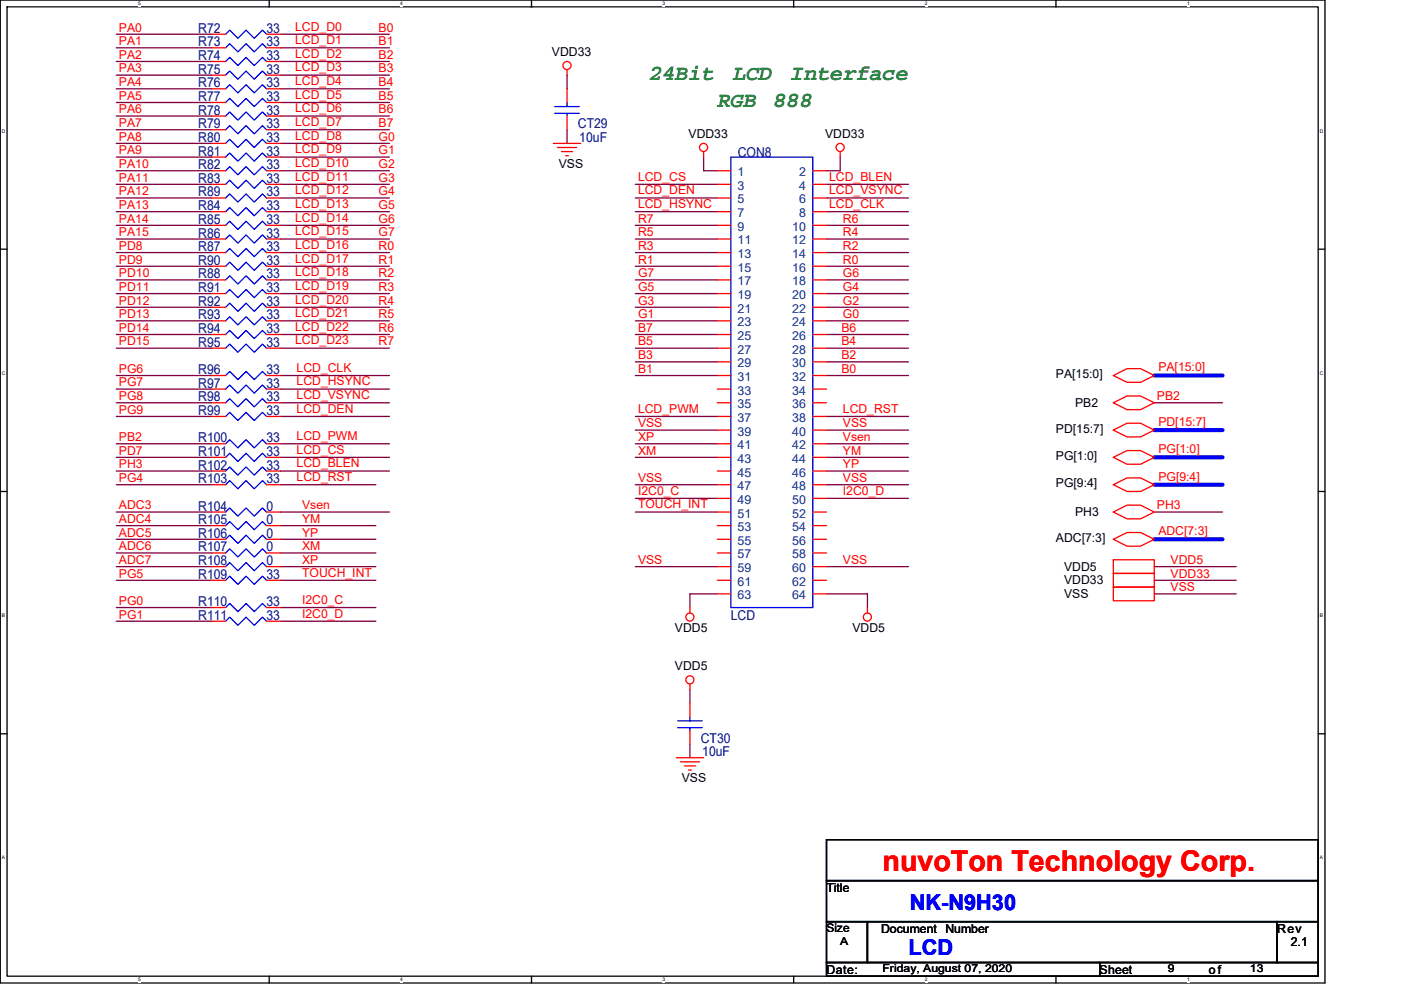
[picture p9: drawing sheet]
<svg xmlns="http://www.w3.org/2000/svg" width="297mm" height="210mm" viewBox="0 0 297 210" stroke-linecap="round" stroke-linejoin="round" font-family="sans-serif">
<path d="M.1 0h280.8v208.5h-280.8zM1.5 1.5h278v205.6h-278z" fill="none" stroke="#000" stroke-width=".28"/>
<g fill="#fff">
<path d="M29.3 .2h.6v1.1h-.6z"/>
<path d="M29.3 207.2h.6v1.2h-.6z"/>
</g>
<path d="M57.1 0v1.5M57.1 207.1v1.4" fill="none" stroke="#000" stroke-width=".28"/>
<g fill="#fff">
<path d="M84.9 .2h.5v1.1h-.5z"/>
<path d="M84.9 207.2h.5v1.2h-.5z"/>
</g>
<path d="M112.7 0v1.5M112.7 207.1v1.4" fill="none" stroke="#000" stroke-width=".28"/>
<g fill="#fff">
<path d="M140.5 .2h.6v1.1h-.6z"/>
<path d="M140.5 207.2h.6v1.2h-.6z"/>
</g>
<path d="M168.3 0v1.5M168.3 207.1v1.4" fill="none" stroke="#000" stroke-width=".28"/>
<g fill="#fff">
<path d="M196.1 .2h.5v1.1h-.5z"/>
<path d="M196.1 207.2h.5v1.2h-.5z"/>
</g>
<path d="M223.9 0v1.5M223.9 207.1v1.4" fill="none" stroke="#000" stroke-width=".28"/>
<g fill="#fff">
<path d="M251.7 .2h.5v1.1h-.5z"/>
<path d="M251.7 207.2h.5v1.2h-.5z"/>
<path d="M.4 27.2h.8v1.1h-.8z"/>
<path d="M279.8 27.2h.8v1.1h-.8z"/>
<path d="M.4 78.5h.8v1.2h-.8z"/>
<path d="M279.8 78.5h.8v1.2h-.8z"/>
</g>
<path d="M.1 52.9h1.4M279.5 52.9h1.4" fill="none" stroke="#000" stroke-width=".28"/>
<g fill="#fff">
<path d="M.4 129.9h.7v1.2h-.7z"/>
<path d="M279.8 129.9h.7v1.2h-.7z"/>
</g>
<path d="M.1 104.2h1.4M279.5 104.2h1.4" fill="none" stroke="#000" stroke-width=".28"/>
<g fill="#fff">
<path d="M.4 181.3h.7v1.2h-.7z"/>
<path d="M279.8 181.3h.7v1.2h-.7z"/>
</g>
<path d="M.1 155.6h1.4M279.5 155.6h1.4M175.2 178.1h104.3v8.7h-104.3zM175.2 186.8h104.3v8.7h-104.3zM175.2 195.5h8.7v8.7h-8.7zM183.9 195.5h86.9v8.7h-86.9zM270.8 195.5h8.7v8.7h-8.7zM175.2 204.2h57.9v2.9h-57.9zM233.1 204.2h46.4v2.9h-46.4z" fill="none" stroke="#000" stroke-width=".28"/>
<path d="M244.7 79.7h14.5M244.7 91.2h14.5M244.7 97h14.5M244.7 102.8h14.5M244.7 114.4h14.5" fill="none" stroke="#00f" stroke-width=".87"/>
<g fill="none" stroke="#800040" stroke-width=".28">
<path d="M24.7 7.3h20.2M24.7 10.1h20.2M24.7 13h20.2M24.7 15.9h20.2M24.7 18.8h20.2M59.4 7.3h23.2M59.4 10.1h23.2M59.4 13h23.2M59.4 15.9h23.2M59.4 18.8h23.2M120.2 15.9v2.9M24.7 21.7h20.2"/>
<path d="M24.7 24.6h20.2M24.7 27.5h20.2M24.7 30.4h20.2M24.7 33.3h20.2M24.7 36.2h20.2M24.7 39.1h20.2M59.4 21.7h23.2M59.4 24.6h23.2M59.4 27.5h23.2M59.4 30.4h23.2M59.4 33.3h23.2M59.4 36.2h23.2"/>
<path d="M59.4 39.1h23.2M120.2 27.5v2.9M134.7 39.1h17.4M149.2 33.3v2.9h2.9M175.2 39.1h17.4M178.1 33.3v2.9h-2.9M24.7 42h20.2M24.7 44.9h20.2M24.7 47.8h20.2M24.7 50.7h20.2M24.7 53.6h20.2M24.7 56.5h20.2"/>
<path d="M24.7 59.4h20.2M59.4 42h23.2M59.4 44.9h23.2M59.4 47.8h23.2M59.4 50.7h23.2M59.4 53.6h23.2M59.4 56.5h23.2M59.4 59.4h23.2M134.7 59.4h17.4M134.7 44.9h17.4M134.7 42h17.4M134.7 47.8h17.4"/>
<path d="M134.7 50.7h17.4M134.7 53.6h17.4M134.7 56.5h17.4M175.2 59.4h17.4M175.2 42h17.4M175.2 44.9h17.4M175.2 47.8h17.4M175.2 50.7h17.4M175.2 53.6h17.4M175.2 56.5h17.4M24.7 79.7h20.2M24.7 62.3h20.2"/>
<path d="M24.7 65.2h20.2M24.7 68.1h20.2M24.7 71h20.2M24.7 73.9h20.2M59.4 79.7h23.2M59.4 62.3h23.2M59.4 65.2h23.2M59.4 68.1h23.2M59.4 71h23.2M59.4 73.9h23.2M134.7 65.2h17.4M134.7 62.3h17.4"/>
<path d="M134.7 68.1h17.4M134.7 71h17.4M134.7 79.7h17.4M134.7 76.8h17.4M134.7 73.9h17.4M175.2 62.3h17.4M175.2 65.2h17.4M175.2 68.1h17.4M175.2 73.9h17.4M175.2 71h17.4M175.2 76.8h17.4M175.2 79.7h17.4"/>
<path d="M24.7 94.1h20.2M24.7 97h20.2M24.7 99.9h20.2M24.7 82.5h20.2M24.7 85.4h20.2M24.7 88.3h20.2M59.4 97h23.2M59.4 82.5h23.2M59.4 85.4h23.2M59.4 99.9h23.2M59.4 94.1h23.2M59.4 88.3h23.2"/>
<path d="M134.7 88.3h17.4M134.7 91.2h17.4M134.7 97h17.4M134.7 94.1h17.4M175.2 91.2h17.4M175.2 97h17.4M175.2 94.1h17.4M175.2 99.9h17.4M175.2 88.3h17.4M244.7 85.4h14.5M24.7 111.5h20.2M24.7 114.4h20.2"/>
<path d="M24.7 117.3h20.2M24.7 108.6h20.2M24.7 102.8h20.2M59.4 108.6h23.2M59.4 111.5h20.3M59.4 114.4h20.3M59.4 117.3h20.3M59.4 102.8h20.3M134.7 102.8h17.4M134.7 105.7h17.4M134.7 108.6h17.4M175.2 102.8h17.4"/>
<path d="M175.2 105.7h17.4M244.7 108.6h14.5M24.7 120.2h20.2M24.7 123.1h20.2M24.7 128.9h20.2M24.7 131.8h20.2M59.4 120.2h20.3M59.4 123.1h20.3M59.4 128.9h20.3M59.4 131.8h20.3M134.7 120.2h17.4M152.1 126h-5.8v2.9"/>
<path d="M175.2 120.2h17.4M175.2 126h8.7v2.9M244.7 123.1h17.4M244.7 126h17.4M244.7 120.2h17.4M146.3 146.2v2.9M146.3 157.8v2.9"/>
</g>
<g fill="none" stroke="#f00" stroke-width=".28">
<path d="M44.9 18.8h2.9M44.9 13h2.9M44.9 10.1h2.9M44.9 15.9h2.9M44.9 7.3h2.9M56.5 18.8h2.9M56.5 13h2.9M56.5 10.1h2.9M56.5 15.9h2.9M56.5 7.3h2.9M120.2 14.8v1.1M120.2 18.8v2.9"/>
<path d="M44.9 27.5h2.9M44.9 36.2h2.9M44.9 21.7h2.9M44.9 30.4h2.9M44.9 39.1h2.9M44.9 24.6h2.9M44.9 33.3h2.9M56.5 27.5h2.9M56.5 36.2h2.9M56.5 21.7h2.9M56.5 30.4h2.9M56.5 39.1h2.9"/>
<path d="M56.5 24.6h2.9M56.5 33.3h2.9M117.3 30.4h5.8M118.2 31.3h4.1M119.1 32.2h2.3M119.9 33h.6M120.2 24.6v2.9M149.2 32.2v1.1M152.1 36.2h2.9M152.1 39.1h2.9M172.3 36.2h2.9M172.3 39.1h2.9"/>
<path d="M178.1 32.2v1.1M44.9 42h2.9M44.9 56.5h2.9M44.9 50.7h2.9M44.9 44.9h2.9M44.9 59.4h2.9M44.9 53.6h2.9M44.9 47.8h2.9M56.5 42h2.9M56.5 56.5h2.9M56.5 50.7h2.9M56.5 44.9h2.9"/>
<path d="M56.5 59.4h2.9M56.5 53.6h2.9M56.5 47.8h2.9M152.1 42h2.9M152.1 44.9h2.9M152.1 47.8h2.9M152.1 50.7h2.9M152.1 53.6h2.9M152.1 56.5h2.9M152.1 59.4h2.9M172.3 42h2.9M172.3 44.9h2.9"/>
<path d="M172.3 47.8h2.9M172.3 50.7h2.9M172.3 53.6h2.9M172.3 56.5h2.9M172.3 59.4h2.9M44.9 71h2.9M44.9 65.2h2.9M44.9 73.9h2.9M44.9 68.1h2.9M44.9 79.7h2.9M44.9 62.3h2.9M56.5 71h2.9"/>
<path d="M56.5 65.2h2.9M56.5 73.9h2.9M56.5 68.1h2.9M56.5 79.7h2.9M56.5 62.3h2.9M152.1 62.3h2.9M152.1 65.2h2.9M152.1 68.1h2.9M152.1 71h2.9M152.1 73.9h2.9M152.1 76.8h2.9M152.1 79.7h2.9"/>
<path d="M172.3 62.3h2.9M172.3 65.2h2.9M172.3 68.1h2.9M172.3 71h2.9M172.3 73.9h2.9M172.3 76.8h2.9M172.3 79.7h2.9M236 79.7l2.9-1.5h2.9l2.9 1.5-2.9 1.4h-2.9zM44.9 82.5h2.9M44.9 99.9h2.9M44.9 85.4h2.9M44.9 94.1h2.9"/>
<path d="M44.9 88.3h2.9M44.9 97h2.9M56.5 82.5h2.9M56.5 99.9h2.9M56.5 85.4h2.9M56.5 94.1h2.9M56.5 88.3h2.9M56.5 97h2.9M152.1 82.5h2.9M152.1 85.4h2.9M152.1 88.3h2.9M152.1 91.2h2.9"/>
<path d="M152.1 94.1h2.9M152.1 97h2.9M152.1 99.9h2.9M172.3 82.5h2.9M172.3 85.4h2.9M172.3 88.3h2.9M172.3 91.2h2.9M172.3 94.1h2.9M172.3 97h2.9M172.3 99.9h2.9M236 91.2l2.9-1.4h2.9l2.9 1.4-2.9 1.5h-2.9zM236 85.4l2.9-1.4h2.9l2.9 1.4-2.9 1.5h-2.9z"/>
<path d="M236 97l2.9-1.4h2.9l2.9 1.4-2.9 1.5h-2.9zM44.9 111.5h2.9M44.9 114.4h2.9M44.9 108.6h2.9M44.9 117.3h2.9M44.9 102.8h2.9M56.5 111.5h2.9M56.5 114.4h2.9M56.5 108.6h2.9M56.5 117.3h2.9M56.5 102.8h2.9M152.1 102.8h2.9"/>
<path d="M152.1 105.7h2.9M152.1 108.6h2.9M152.1 111.5h2.9M152.1 114.4h2.9M152.1 117.3h2.9M172.3 102.8h2.9M172.3 105.7h2.9M172.3 108.6h2.9M172.3 111.5h2.9M172.3 114.4h2.9M172.3 117.3h2.9M236 102.8l2.9-1.4h2.9l2.9 1.4-2.9 1.4h-2.9z"/>
<path d="M236 114.4l2.9-1.5h2.9l2.9 1.5-2.9 1.4h-2.9zM236 118.7h8.7v2.9h-8.7zM236 108.6l2.9-1.5h2.9l2.9 1.5-2.9 1.4h-2.9zM44.9 120.2h2.9M44.9 128.9h2.9M44.9 131.8h2.9M44.9 123.1h2.9M56.5 120.2h2.9M56.5 128.9h2.9M56.5 131.8h2.9M56.5 123.1h2.9M146.3 128.9v1.1"/>
<path d="M152.1 120.2h2.9M152.1 123.1h2.9M152.1 126h2.9M172.3 120.2h2.9M172.3 123.1h2.9M172.3 126h2.9M183.9 128.9v1.1M236 121.6h8.7v2.9h-8.7zM236 124.5h8.7v2.9h-8.7zM146.3 145.1v1.1M146.3 154.9v2.9M146.3 149.1v2.9"/>
<path d="M143.4 160.7h5.8M144.2 161.6h4.1M145.1 162.5h2.3M146 163.3h.6"/>
<circle cx="120.2" cy="13.9" r=".86"/>
<circle cx="149.2" cy="31.3" r=".86"/>
<circle cx="178.1" cy="31.3" r=".86"/>
<circle cx="146.3" cy="130.9" r=".86"/>
<circle cx="183.9" cy="130.9" r=".86"/>
<circle cx="146.3" cy="144.2" r=".86"/>
</g>
<g fill="none" stroke="#00f" stroke-width=".28">
<path d="M47.8 18.8l.9-.8 1.7 1.7 1.8-1.7 1.7 1.7 1.7-1.7 .9 .8M47.8 13l.9-.8 1.7 1.7 1.8-1.7 1.7 1.7 1.7-1.7 .9 .8M47.8 10.1l.9-.8 1.7 1.7 1.8-1.7 1.7 1.7 1.7-1.7 .9 .8M47.8 15.9l.9-.8 1.7 1.7 1.8-1.7 1.7 1.7 1.7-1.7 .9 .8M47.8 7.3l.9-.9 1.7 1.7 1.8-1.7 1.7 1.7 1.7-1.7 .9 .9M47.8 27.5l.9-.9 1.7 1.8 1.8-1.8 1.7 1.8 1.7-1.8 .9 .9M47.8 36.2l.9-.9 1.7 1.8 1.8-1.8 1.7 1.8 1.7-1.8 .9 .9M47.8 21.7l.9-.8 1.7 1.7 1.8-1.7 1.7 1.7 1.7-1.7 .9 .8M47.8 30.4l.9-.9 1.7 1.8 1.8-1.8 1.7 1.8 1.7-1.8 .9 .9M47.8 39.1l.9-.9 1.7 1.8 1.8-1.8 1.7 1.8 1.7-1.8 .9 .9M47.8 24.6l.9-.9 1.7 1.8 1.8-1.8 1.7 1.8 1.7-1.8 .9 .9M47.8 33.3l.9-.9 1.7 1.8 1.8-1.8 1.7 1.8 1.7-1.8 .9 .9"/>
<path d="M117.6 22.6h5.2M117.6 24h5.2M120.2 24v.6M120.2 21.7v.9M155 33.3h17.3v95.6h-17.3zM47.8 42l.9-.9 1.7 1.8 1.8-1.8 1.7 1.8 1.7-1.8 .9 .9M47.8 56.5l.9-.9 1.7 1.7 1.8-1.7 1.7 1.7 1.7-1.7 .9 .9M47.8 50.7l.9-.9 1.7 1.8 1.8-1.8 1.7 1.8 1.7-1.8 .9 .9M47.8 44.9l.9-.9 1.7 1.8 1.8-1.8 1.7 1.8 1.7-1.8 .9 .9M47.8 59.4l.9-.9 1.7 1.7 1.8-1.7 1.7 1.7 1.7-1.7 .9 .9M47.8 53.6l.9-.9 1.7 1.7 1.8-1.7 1.7 1.7 1.7-1.7 .9 .9M47.8 47.8l.9-.9 1.7 1.8 1.8-1.8 1.7 1.8 1.7-1.8 .9 .9"/>
<path d="M47.8 71l.9-.9 1.7 1.7 1.8-1.7 1.7 1.7 1.7-1.7 .9 .9M47.8 65.2l.9-.9 1.7 1.7 1.8-1.7 1.7 1.7 1.7-1.7 .9 .9M47.8 73.9l.9-.9 1.7 1.7 1.8-1.7 1.7 1.7 1.7-1.7 .9 .9M47.8 68.1l.9-.9 1.7 1.7 1.8-1.7 1.7 1.7 1.7-1.7 .9 .9M47.8 79.7l.9-.9 1.7 1.7 1.8-1.7 1.7 1.7 1.7-1.7 .9 .9M47.8 62.3l.9-.9 1.7 1.7 1.8-1.7 1.7 1.7 1.7-1.7 .9 .9M47.8 82.5l.9-.8 1.7 1.7 1.8-1.7 1.7 1.7 1.7-1.7 .9 .8M47.8 99.9l.9-.9 1.7 1.8 1.8-1.8 1.7 1.8 1.7-1.8 .9 .9M47.8 85.4l.9-.8 1.7 1.7 1.8-1.7 1.7 1.7 1.7-1.7 .9 .8M47.8 94.1l.9-.8 1.7 1.7 1.8-1.7 1.7 1.7 1.7-1.7 .9 .8M47.8 88.3l.9-.8 1.7 1.7 1.8-1.7 1.7 1.7 1.7-1.7 .9 .8M47.8 97l.9-.9 1.7 1.8 1.8-1.8 1.7 1.8 1.7-1.8 .9 .9"/>
<path d="M47.8 111.5l.9-.9 1.7 1.8 1.8-1.8 1.7 1.8 1.7-1.8 .9 .9M47.8 114.4l.9-.9 1.7 1.8 1.8-1.8 1.7 1.8 1.7-1.8 .9 .9M47.8 108.6l.9-.9 1.7 1.8 1.8-1.8 1.7 1.8 1.7-1.8 .9 .9M47.8 117.3l.9-.9 1.7 1.8 1.8-1.8 1.7 1.8 1.7-1.8 .9 .9M47.8 102.8l.9-.9 1.7 1.8 1.8-1.8 1.7 1.8 1.7-1.8 .9 .9M47.8 120.2l.9-.9 1.7 1.8 1.8-1.8 1.7 1.8 1.7-1.8 .9 .9M47.8 128.9l.9-.9 1.7 1.7 1.8-1.7 1.7 1.7 1.7-1.7 .9 .9M47.8 131.8l.9-.9 1.7 1.7 1.8-1.7 1.7 1.7 1.7-1.7 .9 .9M47.8 123.1l.9-.9 1.7 1.8 1.8-1.8 1.7 1.8 1.7-1.8 .9 .9M143.7 152.9h5.2M143.7 154.3h5.2M146.3 154.3v.6"/>
<path d="M146.3 152v.9"/>
</g>
<text font-size="6.1" fill="#f00" x="187.1" y="184.8">nuvoTon Technology Corp.</text>
<g font-size="4.6" fill="#008000">
<text x="137.6" y="17">24Bit</text>
<text x="155.4" y="17">LCD</text>
<text x="167.7" y="17">Interface</text>
<text x="152.1" y="22.8">RGB</text>
<text x="164" y="22.8">888</text>
</g>
<g font-size="4.6" fill="#00f">
<text x="192.9" y="193.1">NK-N9H30</text>
<text x="192.6" y="202.6">LCD</text>
</g>
<g font-size="2.9" fill="#000080">
<text x="42" y="9.8">R73</text>
<text x="42" y="6.9">R72</text>
<text x="56.5" y="9.8">33</text>
<text x="56.5" y="6.9">33</text>
<text x="42" y="12.7">R74</text>
<text x="42" y="15.6">R75</text>
<text x="56.5" y="12.7">33</text>
<text x="56.5" y="15.6">33</text>
<text x="42" y="18.5">R76</text>
<text x="42" y="21.4">R77</text>
<text x="56.5" y="18.5">33</text>
<text x="56.5" y="21.4">33</text>
<text x="42" y="27.2">R79</text>
<text x="42" y="24.3">R78</text>
<text x="56.5" y="27.2">33</text>
<text x="56.5" y="24.3">33</text>
<text x="122.5" y="27.2">CT29</text>
<text x="42" y="35.9">R82</text>
<text x="42" y="30.1">R80</text>
<text x="42" y="33">R81</text>
<text x="56.5" y="35.9">33</text>
<text x="56.5" y="30.1">33</text>
<text x="56.5" y="33">33</text>
<text x="122.8" y="30.1">10uF</text>
<text x="156.4" y="33.3">CON8</text>
<text x="42" y="41.7">R89</text>
<text x="42" y="38.8">R83</text>
<text x="56.5" y="41.7">33</text>
<text x="56.5" y="38.8">33</text>
<text x="42" y="44.6">R84</text>
<text x="42" y="47.5">R85</text>
<text x="56.5" y="44.6">33</text>
<text x="56.5" y="47.5">33</text>
<text x="42" y="50.4">R86</text>
<text x="42" y="53.3">R87</text>
<text x="56.5" y="50.4">33</text>
<text x="56.5" y="53.3">33</text>
<text x="42" y="56.2">R90</text>
<text x="42" y="59.1">R88</text>
<text x="56.5" y="56.2">33</text>
<text x="56.5" y="59.1">33</text>
<text x="42" y="64.9">R92</text>
<text x="42" y="62">R91</text>
<text x="56.5" y="64.9">33</text>
<text x="56.5" y="62">33</text>
<text x="42" y="70.6">R94</text>
<text x="42" y="67.8">R93</text>
<text x="56.5" y="70.6">33</text>
<text x="56.5" y="67.8">33</text>
<text x="42" y="73.5">R95</text>
<text x="56.5" y="73.5">33</text>
<text x="42" y="82.2">R97</text>
<text x="42" y="79.3">R96</text>
<text x="56.5" y="82.2">33</text>
<text x="56.5" y="79.3">33</text>
<text x="42" y="85.1">R98</text>
<text x="42" y="88">R99</text>
<text x="56.5" y="85.1">33</text>
<text x="56.5" y="88">33</text>
<text x="42" y="93.8">R100</text>
<text x="56.5" y="93.8">33</text>
<text x="42" y="99.6">R102</text>
<text x="42" y="96.7">R101</text>
<text x="56.5" y="99.6">33</text>
<text x="56.5" y="96.7">33</text>
<text x="42" y="102.5">R103</text>
<text x="56.5" y="102.5">33</text>
<text x="42" y="111.2">R105</text>
<text x="42" y="108.3">R104</text>
<text x="56.5" y="111.2">0</text>
<text x="56.5" y="108.3">0</text>
<text x="42" y="119.9">R108</text>
<text x="42" y="114.1">R106</text>
<text x="42" y="117">R107</text>
<text x="56.5" y="119.9">0</text>
<text x="56.5" y="114.1">0</text>
<text x="56.5" y="117">0</text>
<text x="42" y="122.8">R109</text>
<text x="56.5" y="122.8">33</text>
<text x="42" y="128.5">R110</text>
<text x="42" y="131.4">R111</text>
<text x="56.5" y="128.5">33</text>
<text x="56.5" y="131.4">33</text>
<text x="155" y="131.4">LCD</text>
<text x="148.6" y="157.5">CT30</text>
<text x="148.9" y="160.4">10uF</text>
</g>
<g font-size="2.6" fill="#f00">
<text x="25.2" y="6.7">PA0</text>
<text x="25.2" y="9.6">PA1</text>
<text x="62.6" y="6.5">LCD_D0</text>
<text x="62.6" y="9.4">LCD_D1</text>
<text x="80.3" y="6.7">B0</text>
<text x="80.3" y="9.6">B1</text>
<text x="25.2" y="12.5">PA2</text>
<text x="25.2" y="15.4">PA3</text>
<text x="62.6" y="12.3">LCD_D2</text>
<text x="62.6" y="15.2">LCD_D3</text>
<text x="80.3" y="12.5">B2</text>
<text x="80.3" y="15.4">B3</text>
<text x="25.2" y="18.3">PA4</text>
<text x="25.2" y="21.2">PA5</text>
<text x="62.6" y="18.1">LCD_D4</text>
<text x="62.6" y="21">LCD_D5</text>
<text x="62.6" y="23.8">LCD_D6</text>
<text x="80.3" y="18.3">B4</text>
<text x="80.3" y="21.2">B5</text>
<text x="25.2" y="24">PA6</text>
<text x="25.2" y="26.9">PA7</text>
<text x="25.2" y="29.8">PA8</text>
<text x="62.6" y="26.7">LCD_D7</text>
<text x="62.6" y="29.6">LCD_D8</text>
<text x="80.3" y="24">B6</text>
<text x="80.3" y="26.9">B7</text>
<text x="80.3" y="29.8">G0</text>
<text x="25.2" y="32.7">PA9</text>
<text x="25.2" y="35.6">PA10</text>
<text x="62.6" y="32.5">LCD_D9</text>
<text x="62.6" y="35.4">LCD_D10</text>
<text x="80.3" y="32.7">G1</text>
<text x="80.3" y="35.6">G2</text>
<text x="25.2" y="38.5">PA11</text>
<text x="25.2" y="41.4">PA12</text>
<text x="62.6" y="38.3">LCD_D11</text>
<text x="62.6" y="41.2">LCD_D12</text>
<text x="80.3" y="38.5">G3</text>
<text x="80.3" y="41.4">G4</text>
<text x="135.3" y="38.3">LCD_CS</text>
<text x="135.3" y="41.2">LCD_DEN</text>
<text x="175.8" y="38.3">LCD_BLEN</text>
<text x="175.8" y="41.2">LCD_VSYNC</text>
<text x="25.2" y="44.3">PA13</text>
<text x="25.2" y="47.2">PA14</text>
<text x="62.6" y="44.1">LCD_D13</text>
<text x="62.6" y="47">LCD_D14</text>
<text x="80.3" y="44.3">G5</text>
<text x="80.3" y="47.2">G6</text>
<text x="135.3" y="44.1">LCD_HSYNC</text>
<text x="135.3" y="47.2">R7</text>
<text x="175.8" y="44.1">LCD_CLK</text>
<text x="178.7" y="47.2">R6</text>
<text x="25.2" y="50.1">PA15</text>
<text x="25.2" y="53">PD8</text>
<text x="62.6" y="49.9">LCD_D15</text>
<text x="62.6" y="52.8">LCD_D16</text>
<text x="80.3" y="50.1">G7</text>
<text x="80.3" y="53">R0</text>
<text x="135.3" y="50.1">R5</text>
<text x="135.3" y="53">R3</text>
<text x="178.7" y="50.1">R4</text>
<text x="178.7" y="53">R2</text>
<text x="25.2" y="55.9">PD9</text>
<text x="25.2" y="58.8">PD10</text>
<text x="62.6" y="55.7">LCD_D17</text>
<text x="62.6" y="58.6">LCD_D18</text>
<text x="80.3" y="55.9">R1</text>
<text x="80.3" y="58.8">R2</text>
<text x="135.3" y="58.8">G7</text>
<text x="135.3" y="55.9">R1</text>
<text x="178.7" y="58.8">G6</text>
<text x="178.7" y="55.9">R0</text>
<text x="25.2" y="61.7">PD11</text>
<text x="25.2" y="64.6">PD12</text>
<text x="62.6" y="61.5">LCD_D19</text>
<text x="62.6" y="64.4">LCD_D20</text>
<text x="80.3" y="61.7">R3</text>
<text x="80.3" y="64.6">R4</text>
<text x="135.3" y="64.6">G3</text>
<text x="135.3" y="61.7">G5</text>
<text x="178.7" y="61.7">G4</text>
<text x="178.7" y="64.6">G2</text>
<text x="25.2" y="67.5">PD13</text>
<text x="25.2" y="70.4">PD14</text>
<text x="62.6" y="67.3">LCD_D21</text>
<text x="62.6" y="70.2">LCD_D22</text>
<text x="80.3" y="67.5">R5</text>
<text x="80.3" y="70.4">R6</text>
<text x="135.3" y="67.5">G1</text>
<text x="135.3" y="70.4">B7</text>
<text x="178.4" y="70.4">B6</text>
<text x="178.7" y="67.5">G0</text>
<text x="25.2" y="73.3">PD15</text>
<text x="62.6" y="73.1">LCD_D23</text>
<text x="80.3" y="73.3">R7</text>
<text x="135.3" y="76.2">B3</text>
<text x="135.3" y="73.3">B5</text>
<text x="178.4" y="73.3">B4</text>
<text x="178.4" y="76.2">B2</text>
<text x="25.2" y="79.1">PG6</text>
<text x="25.2" y="82">PG7</text>
<text x="62.9" y="81.7">LCD_HSYNC</text>
<text x="62.9" y="78.9">LCD_CLK</text>
<text x="135.3" y="79.1">B1</text>
<text x="178.4" y="79.1">B0</text>
<text x="245.6" y="78.8">PA[15:0]</text>
<text x="25.2" y="84.9">PG8</text>
<text x="25.2" y="87.8">PG9</text>
<text x="62.9" y="84.6">LCD_VSYNC</text>
<text x="62.9" y="87.5">LCD_DEN</text>
<text x="135.3" y="87.5">LCD_PWM</text>
<text x="178.7" y="87.5">LCD_RST</text>
<text x="245.3" y="84.9">PB2</text>
<text x="25.2" y="93.6">PB2</text>
<text x="62.9" y="93.3">LCD_PWM</text>
<text x="135.3" y="90.7">VSS</text>
<text x="135.3" y="93.6">XP</text>
<text x="178.7" y="90.7">VSS</text>
<text x="178.7" y="93.6">Vsen</text>
<text x="245.6" y="90.4">PD[15:7]</text>
<text x="25.2" y="96.4">PD7</text>
<text x="25.2" y="99.3">PH3</text>
<text x="62.9" y="96.2">LCD_CS</text>
<text x="62.9" y="99.1">LCD_BLEN</text>
<text x="135.3" y="96.4">XM</text>
<text x="178.7" y="96.4">YM</text>
<text x="178.7" y="99.3">YP</text>
<text x="245.6" y="101.9">PG[9:4]</text>
<text x="245.6" y="96.1">PG[1:0]</text>
<text x="25.2" y="102.2">PG4</text>
<text x="62.9" y="102">LCD_RST</text>
<text x="135.3" y="102.2">VSS</text>
<text x="135.3" y="104.9">I2C0_C</text>
<text x="135.3" y="107.8">TOUCH_INT</text>
<text x="178.7" y="102.2">VSS</text>
<text x="178.7" y="104.9">I2C0_D</text>
<text x="25.2" y="110.9">ADC4</text>
<text x="25.2" y="113.8">ADC5</text>
<text x="25.2" y="108">ADC3</text>
<text x="64" y="110.9">YM</text>
<text x="64" y="113.8">YP</text>
<text x="64" y="108">Vsen</text>
<text x="245.3" y="108">PH3</text>
<text x="245.6" y="113.5">ADC[7:3]</text>
<text x="25.2" y="116.7">ADC6</text>
<text x="25.2" y="119.6">ADC7</text>
<text x="64" y="116.7">XM</text>
<text x="64" y="119.6">XP</text>
<text x="135.3" y="119.6">VSS</text>
<text x="178.7" y="119.6">VSS</text>
<text x="248.2" y="119.6">VDD5</text>
<text x="25.2" y="122.5">PG5</text>
<text x="64" y="122.3">TOUCH_INT</text>
<text x="248.2" y="122.5">VDD33</text>
<text x="248.2" y="125.4">VSS</text>
<text x="25.2" y="128.3">PG0</text>
<text x="25.2" y="131.2">PG1</text>
<text x="64" y="128.1">I2C0_C</text>
<text x="64" y="131">I2C0_D</text>
</g>
<g font-size="2.6">
<text x="117" y="11.9">VDD33</text>
<text x="146" y="29.3">VDD33</text>
<text x="174.9" y="29.3">VDD33</text>
<text x="118.5" y="35.6">VSS</text>
<text x="223.9" y="80.2">PA[15:0]</text>
<text x="227.9" y="86.3">PB2</text>
<text x="223.9" y="91.8">PD[15:7]</text>
<text x="223.9" y="97.6">PG[1:0]</text>
<text x="223.9" y="103.4">PG[9:4]</text>
<text x="227.9" y="109.5">PH3</text>
<text x="223.9" y="115">ADC[7:3]</text>
<text x="225.6" y="124">VDD33</text>
<text x="225.6" y="121.1">VDD5</text>
<text x="225.6" y="126.9">VSS</text>
<text x="143.1" y="134.1">VDD5</text>
<text x="180.7" y="134.1">VDD5</text>
<text x="143.1" y="142.2">VDD5</text>
<text x="144.5" y="165.9">VSS</text>
<text x="175.2" y="189.1">Title</text>
<text x="186.8" y="197.8">Document Number</text>
<text x="270.8" y="197.8">Rev</text>
<text x="273.7" y="200.7">2.1</text>
<text x="175.2" y="206.5">Date:</text>
<text x="233.1" y="206.5">Sheet</text>
<text x="256.3" y="206.5">of</text>
</g>
<g font-size="2.6" fill="#004080">
<text x="156.4" y="37.4">1</text>
<text x="156.4" y="40.3">3</text>
<text x="169.4" y="37.4">2</text>
<text x="169.4" y="40.3">4</text>
<text x="156.4" y="43.2">5</text>
<text x="156.4" y="46.1">7</text>
<text x="169.4" y="43.2">6</text>
<text x="169.4" y="46.1">8</text>
<text x="156.4" y="49">9</text>
<text x="156.4" y="51.9">11</text>
<text x="168" y="49">10</text>
<text x="168" y="51.9">12</text>
<text x="156.4" y="54.7">13</text>
<text x="156.4" y="57.6">15</text>
<text x="168" y="54.7">14</text>
<text x="168" y="57.6">16</text>
<text x="156.4" y="60.5">17</text>
<text x="156.4" y="63.4">19</text>
<text x="168" y="60.5">18</text>
<text x="168" y="63.4">20</text>
<text x="156.4" y="66.3">21</text>
<text x="156.4" y="69.2">23</text>
<text x="168" y="66.3">22</text>
<text x="168" y="69.2">24</text>
<text x="156.4" y="72.1">25</text>
<text x="156.4" y="75">27</text>
<text x="156.4" y="77.9">29</text>
<text x="168" y="72.1">26</text>
<text x="168" y="75">28</text>
<text x="168" y="77.9">30</text>
<text x="156.4" y="80.8">31</text>
<text x="156.4" y="83.7">33</text>
<text x="168" y="80.8">32</text>
<text x="168" y="83.7">34</text>
<text x="156.4" y="86.6">35</text>
<text x="156.4" y="89.5">37</text>
<text x="168" y="86.6">36</text>
<text x="168" y="89.5">38</text>
<text x="156.4" y="92.4">39</text>
<text x="156.4" y="95.3">41</text>
<text x="168" y="92.4">40</text>
<text x="168" y="95.3">42</text>
<text x="156.4" y="98.2">43</text>
<text x="156.4" y="101.1">45</text>
<text x="168" y="98.2">44</text>
<text x="168" y="101.1">46</text>
<text x="156.4" y="104">47</text>
<text x="156.4" y="106.9">49</text>
<text x="168" y="104">48</text>
<text x="168" y="106.9">50</text>
<text x="156.4" y="109.8">51</text>
<text x="156.4" y="112.6">53</text>
<text x="168" y="109.8">52</text>
<text x="168" y="112.6">54</text>
<text x="156.4" y="115.5">55</text>
<text x="156.4" y="118.4">57</text>
<text x="168" y="115.5">56</text>
<text x="168" y="118.4">58</text>
<text x="156.4" y="121.3">59</text>
<text x="156.4" y="124.2">61</text>
<text x="168" y="121.3">60</text>
<text x="168" y="124.2">62</text>
<text x="156.4" y="127.1">63</text>
<text x="168" y="127.1">64</text>
</g>
<text font-size="2.5" x="175.2" y="197.7">Size</text>
<g font-size="2.3">
<text x="178.1" y="200.4">A</text>
<text x="187.1" y="206.2">Friday, August 07, 2020</text>
<text x="247.6" y="206.2">9</text>
<text x="265" y="206.2">13</text>
</g>
<g font-size="1">
<text x="29.3" y="1.1">5</text>
<text x="84.9" y="1.1">4</text>
<text x="140.5" y="1.1">3</text>
<text x="196.1" y="1.1">2</text>
<text x="251.7" y="1.1">1</text>
<text x=".4" y="28.1">D</text>
<text x="279.8" y="28.1">D</text>
<text x=".4" y="79.5">C</text>
<text x="279.8" y="79.5">C</text>
<text x=".4" y="130.9">B</text>
<text x="279.8" y="130.9">B</text>
<text x=".4" y="182.3">A</text>
<text x="279.8" y="182.3">A</text>
<text x="29.3" y="208.2">5</text>
<text x="84.9" y="208.2">4</text>
<text x="140.5" y="208.2">3</text>
<text x="196.1" y="208.2">2</text>
<text x="251.7" y="208.2">1</text>
</g>
</svg>
